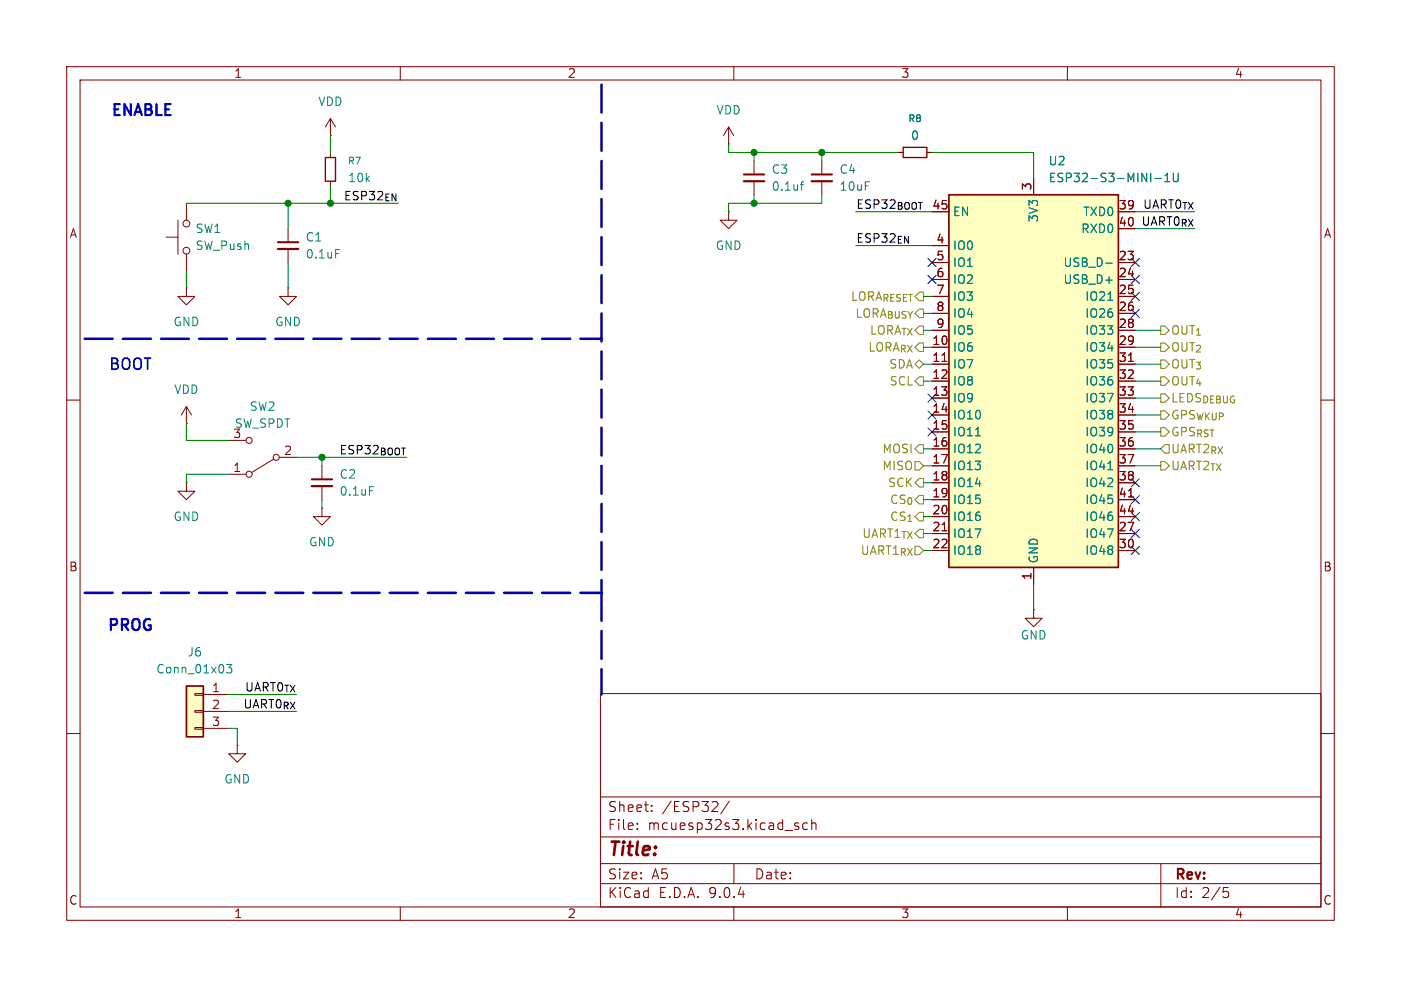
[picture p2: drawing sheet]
<svg xmlns="http://www.w3.org/2000/svg" width="210mm" height="148mm" viewBox="0 0 210 148" stroke-linecap="round" stroke-linejoin="round" font-family="sans-serif">
<g fill="none" stroke="#840000" stroke-width=".15">
<path d="M10 10h190v128h-190zM12 12h186v124h-186zM49.5 17.8l-.7 1.3M49.5 17.8l.8 1.3M49.5 17.8v2.5M60 10v2M110 10v2M160 10v2M49.5 20.3h.1M10 60h2M198 60h2M10 110h2"/>
<path d="M35.6 111.8v1.2h1.2l-1.2 1.3-1.3-1.3h1.3M35.6 111.8h.1M90 104h108v32h-108zM90 119.5h108M198 110h2M60 136v2M90 132.5h108M90 129.5h108M90 125.5h108M95.5 124.2v.2M95.5 123.5v.1M97.7 121.5v.2"/>
<path d="M97.7 120.8v.1M109.3 120.1l-1.3 1.9M110 136v2M110 129.5v3M119.3 123.9l.4 .1 .1 .2-.3 .2h-.2M119.3 123.4l.4 .1M121 123.5l-.4-.1-.3 .3v.4l.2 .2h.5M121.7 123.5a.37 .37 0 0 1 .6 .1v.8M121.7 122.9v1.5M160 136v2M174 129.5v6.5M183.4 133.1h.7"/>
<path d="M183.5 133.7h.4l.3 .2v.4l-.2 .2-.5 .1"/>
</g>
<path d="M27.9 102.9h2.6v7.6h-2.6z" fill="#ffffc2"/>
<path d="M27.9 102.9h2.6v7.6h-2.6z" fill="none" stroke="#840000" stroke-width=".25"/>
<path d="M48.3 76.2v1.3h1.2l-1.2 1.2-1.3-1.2h1.3M48.3 76.2h.1M48.3 69.9v2M48.3 72.9v2M29.2 104h1.3v.3h-1.3zM29.2 106.6h1.3v.2h-1.3zM29.2 109.1h1.3v.2h-1.3zM30.5 104.1h3.8M30.5 106.7h3.8M30.5 109.2h3.8" fill="none" stroke="#840000" stroke-width=".15"/>
<path d="M55.4 73h.6M34 99.6h.7l-.4 .5 .4 .1v.6l-.2 .1h-.4l-.1-.1" fill="none" stroke="#008484" stroke-width=".15"/>
<path d="M46.7 71.9h3.1" fill="none" stroke="#840000" stroke-width=".3"/>
<path d="M46.7 72.9h3.1" fill="none" stroke="#840000" stroke-width=".33"/>
<path d="M142.2 29.2h25.4v55.9h-25.4z" fill="#ffffc2"/>
<path d="M142.2 29.2h25.4v55.9h-25.4z" fill="none" stroke="#840000" stroke-width=".25"/>
<g fill="none" stroke="#840000" stroke-width=".15">
<path d="M109.2 19.1l-.7 1.2M109.2 19.1l.8 1.2M109.2 19.1v2.5M24.9 35.6h1.8M26.7 33v5.1M27.9 30.5v2.5M27.9 38.1v2.5M43.2 34.3v2M43.2 37.3v2.1M49.5 22.9v.7M49.5 27.2v.7M109.2 21.6h.1"/>
<path d="M109.2 31.8v1.2h1.3l-1.3 1.3-1.3-1.3h1.3M109.2 31.8h.1M113 24.1v2.1M113 27.2v2M123.2 24.1v2.1M123.2 27.2v2M134.6 22.9h.8M138.9 22.9h.8M139.7 31.8h2.5M139.7 36.8h2.5M139.7 39.4h2.5M154.9 26.7v2.5"/>
<path d="M167.6 31.8h2.6M167.6 39.4h2.6M167.6 34.3h2.6M27.9 43.2v1.3h1.3l-1.3 1.2-1.2-1.2h1.2M27.9 43.2h.1M43.2 43.2v1.3h1.2l-1.2 1.2-1.3-1.2h1.3M43.2 43.2h.1M139.7 41.9h2.5M139.7 44.5h2.5M139.7 47h2.5M139.7 49.5h2.5M139.7 52.1h2.5"/>
<path d="M139.7 54.6h2.5M139.7 57.2h2.5M139.7 59.7h2.5M141.2 54.2h.7M167.6 41.9h2.6M167.6 44.5h2.6M167.6 47h2.6M167.6 49.5h2.6M167.6 52.1h2.6M167.6 54.6h2.6M167.6 57.2h2.6M167.6 59.7h2.6"/>
<path d="M169.2 54.2h.7M27.9 72.4v1.3h1.3l-1.3 1.2-1.2-1.2h1.2M27.9 72.4h.1M27.9 63.5h.1M27.9 61v2.5M27.9 61l-.7 1.2M27.9 61l.8 1.2M34.3 71.1h2.5M34.3 66h2.5M41 68.8l-3.3 2.1M41.9 68.6h2.5M139.7 62.2h2.5"/>
<path d="M139.7 64.8h2.5M139.7 67.3h2.5M139.7 69.9h2.5M139.7 72.4h2.5M139.7 74.9h2.5M139.7 77.5h2.5M141.2 79.6h.7M167.6 62.2h2.6M167.6 64.8h2.6M167.6 67.3h2.6M167.6 69.9h2.6M167.6 72.4h2.6"/>
<path d="M167.6 74.9h2.6M167.6 77.5h2.6M169.2 74.5h.7M139.7 80h2.5M139.7 82.6h2.5M154.9 91.4v1.3h1.3l-1.3 1.3-1.2-1.3h1.2M154.9 91.4h.1M154.9 85.1v2.5M167.6 80h2.6M167.6 82.6h2.6"/>
<circle cx="27.9" cy="37.6" r=".51"/>
<circle cx="27.9" cy="33.5" r=".51"/>
<circle cx="37.3" cy="71.1" r=".46"/>
<circle cx="37.3" cy="66" r=".46"/>
<circle cx="41.4" cy="68.6" r=".46"/>
</g>
<path d="M50.3 37.4h.6M120 27.7h.5M120.5 27.3l-.3 .1v1.1M165.8 39.5h.9M173.1 26.8h1M174.6 27.2h.7M174.6 26.3l.4-.3v1.2M175.9 26v1l.2 .2h.4l.1-.2v-1M166.1 45h.7M146.2 65.3h.8M166.1 70.4h.7" fill="none" stroke="#008484" stroke-width=".15"/>
<path d="M41.7 36.3h3M111.5 26.2h3.1M121.7 26.2h3" fill="none" stroke="#840000" stroke-width=".3"/>
<path d="M41.7 37.3h3M111.5 27.2h3.1M121.7 27.2h3" fill="none" stroke="#840000" stroke-width=".33"/>
<path d="M48.8 23.6h1.5v3.6h-1.5zM135.4 22.1h3.5v1.5h-3.5z" fill="none" stroke="#840000" stroke-width=".2"/>
<g fill="none" stroke="#848400" stroke-width=".15">
<path d="M137.2 54.6l.6-.6 .6 .6-.6 .6zM137.8 56.5h.6v1.3h-.6l-.6-.6zM174 48.9h.6l.7 .6-.7 .7h-.6zM174 54h.6l.7 .6-.7 .6h-.6zM174 56.5h.6l.7 .7-.7 .6h-.6zM174 51.4h.6l.7 .7-.7 .6h-.6zM174 59.1h.6l.7 .6-.7 .6h-.6zM137.2 72.4l.6-.6h.6v1.2h-.6zM137.2 69.2h.6l.6 .7-.6 .6h-.6zM137.8 66.7h.6v1.2h-.6l-.6-.6zM174 61.6h.6l.7 .6-.7 .7h-.6zM174 69.2h.6l.7 .7-.7 .6h-.6z"/>
<path d="M174 64.1h.6l.7 .7-.7 .6h-.6zM174.6 66.7h.7v1.2h-.7l-.6-.6z"/>
</g>
<path d="M90.2 12.7v76.2M12.7 50.8h77.5M12.7 88.9h77.5M90.2 88.9v15.2" fill="none" stroke="#0000c2" stroke-width=".38" stroke-dasharray="4.2 1.5"/>
<g fill="none" stroke="#008400" stroke-width=".15">
<path d="M27.9 30.5h31.8M43.2 30.5v3.8M43.2 39.4v3.8M49.5 20.3v2.6M49.5 27.9v2.6M109.2 21.6v1.3h25.4M113 22.9v1.2M113 29.2v1.3M123.2 22.9v1.2M123.2 29.2v1.3h-14v1.3M128.3 31.8h11.4M128.3 36.8h11.4"/>
<path d="M139.7 22.9h15.2v3.8M170.2 31.8h8.9M170.2 34.3h8.9M27.9 40.6v2.6M138.4 54.6h1.3M138.4 57.2h1.3M170.2 54.6h3.8M170.2 57.2h3.8M170.2 49.5h3.8M170.2 59.7h3.8M170.2 52.1h3.8M27.9 63.5v2.5h6.4"/>
<path d="M34.3 71.1h-6.4v1.3M44.4 68.6h16.6M48.3 68.6v1.3M48.3 74.9v1.3M138.4 77.5h1.3M138.4 67.3h1.3M138.4 69.9h1.3M138.4 74.9h1.3M138.4 72.4h1.3M170.2 67.3h3.8M170.2 69.9h3.8M170.2 64.8h3.8"/>
<path d="M170.2 62.2h3.8M154.9 87.6v3.8M34.3 109.2h1.3v2.6M34.3 106.7h10.1M34.3 104.1h10.1"/>
</g>
<g fill="none" stroke="#000084" stroke-width=".15">
<path d="M139.1 38.8l1.2 1.2M140.3 38.8l-1.2 1.2M169.6 38.8l1.2 1.2M170.8 38.8l-1.2 1.2M139.1 59.1l1.2 1.2M139.1 41.3l1.2 1.2M140.3 59.1l-1.2 1.2M140.3 41.3l-1.2 1.2M169.6 46.4l1.2 1.2M169.6 43.8l1.2 1.3M169.6 41.3l1.2 1.2M170.8 46.4l-1.2 1.2"/>
<path d="M170.8 43.8l-1.2 1.3M170.8 41.3l-1.2 1.2M139.1 64.2l1.2 1.2M139.1 61.6l1.2 1.2M140.3 64.2l-1.2 1.2M140.3 61.6l-1.2 1.2M169.6 71.8l1.2 1.2M169.6 79.4l1.2 1.2M169.6 76.9l1.2 1.2M169.6 74.3l1.2 1.2M170.8 71.8l-1.2 1.2M170.8 79.4l-1.2 1.2"/>
<path d="M170.8 76.9l-1.2 1.2M170.8 74.3l-1.2 1.2M169.6 81.9l1.2 1.3M170.8 81.9l-1.2 1.3"/>
</g>
<g fill="#008400" stroke="#008400" stroke-width=".15">
<circle cx="48.3" cy="68.6" r=".46"/>
<circle cx="43.2" cy="30.5" r=".46"/>
<circle cx="113" cy="22.9" r=".46"/>
<circle cx="123.2" cy="22.9" r=".46"/>
<circle cx="113" cy="30.5" r=".46"/>
<circle cx="49.5" cy="30.5" r=".46"/>
</g>
<text font-size="2.8" fill="#840000" x="91" y="128.9">Title:</text>
<g font-size="2.3" fill="#0000c2">
<text x="16.4" y="17.8">ENABLE</text>
<text x="16.2" y="55.8">BOOT</text>
<text x="15.9" y="95.1">PROG</text>
</g>
<g font-size="2.1" fill="#840000">
<text x="91" y="124.7">File:</text>
<text x="91" y="122">Sheet:</text>
<text x="97.1" y="124.7">mcuesp32s3.kicad_sch</text>
<text x="99.2" y="122">/ESP32/</text>
<text x="91" y="134.9">KiCad</text>
<text x="91" y="132.1">Size:</text>
<text x="97.7" y="132.1">A5</text>
<text x="98.7" y="134.9">E.D.A.</text>
<text x="106.3" y="134.9">9.0.4</text>
<text x="113" y="132.1">Date:</text>
<text x="176" y="132.3">Rev:</text>
<text x="176" y="134.9">Id:</text>
<text x="180.1" y="134.9">2/5</text>
</g>
<g font-size="1.8" fill="#840000">
<text x="35" y="11.9">1</text>
<text x="85" y="11.9">2</text>
<text x="135" y="11.9">3</text>
<text x="185" y="11.9">4</text>
<text x="154.7" y="28.6" transform="rotate(-90 154.7 28.6)">3</text>
<text x="10.3" y="35.9">A</text>
<text x="139.7" y="31.5">45</text>
<text x="167.6" y="31.5">39</text>
<text x="167.6" y="34">40</text>
<text x="198.4" y="35.9">A</text>
<text x="140.3" y="36.6">4</text>
<text x="140.3" y="39.1">5</text>
<text x="140.3" y="41.7">6</text>
<text x="167.6" y="39.1">23</text>
<text x="167.6" y="41.7">24</text>
<text x="140.3" y="44.2">7</text>
<text x="140.3" y="46.7">8</text>
<text x="167.6" y="44.2">25</text>
<text x="167.6" y="46.7">26</text>
<text x="139.7" y="51.8">10</text>
<text x="140.3" y="49.3">9</text>
<text x="167.6" y="49.3">28</text>
<text x="167.6" y="51.8">29</text>
<text x="139.7" y="54.4">11</text>
<text x="139.7" y="56.9">12</text>
<text x="139.7" y="59.4">13</text>
<text x="167.6" y="54.4">31</text>
<text x="167.6" y="56.9">32</text>
<text x="167.6" y="59.4">33</text>
<text x="139.7" y="62">14</text>
<text x="139.7" y="64.5">15</text>
<text x="167.6" y="62">34</text>
<text x="167.6" y="64.5">35</text>
<text x="34.9" y="70.9">1</text>
<text x="42.5" y="68.3">2</text>
<text x="139.7" y="67.1">16</text>
<text x="139.7" y="69.6">17</text>
<text x="167.6" y="67.1">36</text>
<text x="167.6" y="69.6">37</text>
<text x="139.7" y="72.1">18</text>
<text x="139.7" y="74.7">19</text>
<text x="139.7" y="77.2">20</text>
<text x="167.6" y="72.1">38</text>
<text x="167.6" y="74.7">41</text>
<text x="167.6" y="77.2">44</text>
<text x="139.7" y="79.8">21</text>
<text x="139.7" y="82.3">22</text>
<text x="167.6" y="79.8">27</text>
<text x="167.6" y="82.3">30</text>
<text x="10.3" y="85.9">B</text>
<text x="154.7" y="87.1" transform="rotate(-90 154.7 87.1)">1</text>
<text x="198.3" y="85.9">B</text>
<text x="31.7" y="103.9">1</text>
<text x="31.7" y="106.4">2</text>
<text x="31.7" y="109">3</text>
<text x="10.3" y="135.9">C</text>
<text x="35" y="137.9">1</text>
<text x="85" y="137.9">2</text>
<text x="135" y="137.9">3</text>
<text x="185" y="137.9">4</text>
<text x="198.3" y="135.9">C</text>
</g>
<g font-size="1.8" fill="#008484">
<text x="47.6" y="16.1">VDD</text>
<text x="107.3" y="17.4">VDD</text>
<text x="136.5" y="21.2">0</text>
<text x="52.1" y="27.5">10k</text>
<text x="115.6" y="26.3">C3</text>
<text x="115.6" y="28.8">0.1uf</text>
<text x="125.7" y="26.3">C4</text>
<text x="125.7" y="28.8">10uF</text>
<text x="157.1" y="25">U2</text>
<text x="157.1" y="27.5">ESP32-S3-MINI-1U</text>
<text x="29.2" y="35.2">SW1</text>
<text x="142.7" y="32.6">EN</text>
<text x="155.8" y="33.4" transform="rotate(-90 155.8 33.4)">3V3</text>
<text x="162" y="35.2">RXD0</text>
<text x="162.3" y="32.6">TXD0</text>
<text x="29.2" y="37.7">SW_Push</text>
<text x="45.7" y="36.4">C1</text>
<text x="45.7" y="39">0.1uF</text>
<text x="107.2" y="37.7">GND</text>
<text x="142.7" y="37.7">IO0</text>
<text x="142.7" y="40.2">IO1</text>
<text x="159.3" y="40.2">USB_D-</text>
<text x="142.7" y="42.8">IO2</text>
<text x="142.7" y="45.3">IO3</text>
<text x="142.7" y="47.9">IO4</text>
<text x="159.3" y="42.8">USB_D+</text>
<text x="162.6" y="45.3">IO21</text>
<text x="162.6" y="47.9">IO26</text>
<text x="25.9" y="49.1">GND</text>
<text x="41.1" y="49.1">GND</text>
<text x="142.7" y="50.4">IO5</text>
<text x="142.7" y="52.9">IO6</text>
<text x="162.6" y="50.4">IO33</text>
<text x="162.6" y="52.9">IO34</text>
<text x="26" y="59.3">VDD</text>
<text x="142.7" y="55.5">IO7</text>
<text x="142.7" y="58">IO8</text>
<text x="162.6" y="55.5">IO35</text>
<text x="162.6" y="58">IO36</text>
<text x="34.9" y="65.8">3</text>
<text x="35.1" y="64.4">SW_SPDT</text>
<text x="37.3" y="61.8">SW2</text>
<text x="142.7" y="60.6">IO9</text>
<text x="142.7" y="63.1">IO10</text>
<text x="142.7" y="65.6">IO11</text>
<text x="162.6" y="60.6">IO37</text>
<text x="162.6" y="63.1">IO38</text>
<text x="162.6" y="65.6">IO39</text>
<text x="50.8" y="72">C2</text>
<text x="142.7" y="68.2">IO12</text>
<text x="142.7" y="70.7">IO13</text>
<text x="162.6" y="68.2">IO40</text>
<text x="162.6" y="70.7">IO41</text>
<text x="50.8" y="74.5">0.1uF</text>
<text x="142.7" y="73.3">IO14</text>
<text x="142.7" y="75.8">IO15</text>
<text x="162.6" y="73.3">IO42</text>
<text x="162.6" y="75.8">IO45</text>
<text x="25.9" y="78.3">GND</text>
<text x="46.2" y="82.1">GND</text>
<text x="142.7" y="78.3">IO16</text>
<text x="142.7" y="80.9">IO17</text>
<text x="142.7" y="83.4">IO18</text>
<text x="162.6" y="78.3">IO46</text>
<text x="162.6" y="80.9">IO47</text>
<text x="162.6" y="83.4">IO48</text>
<text x="155.8" y="84.6" transform="rotate(-90 155.8 84.6)">GND</text>
<text x="23.3" y="101.2">Conn_01x03</text>
<text x="28" y="98.7">J6</text>
<text x="152.9" y="96.1">GND</text>
<text x="33.5" y="117.7">GND</text>
</g>
<g font-size="1.8">
<text x="51.4" y="30.1">ESP32_{EN}</text>
<text x="128.3" y="31.4">ESP32_{BOOT}</text>
<text x="171" y="33.9">UART0_{RX}</text>
<text x="171.2" y="31.4">UART0_{TX}</text>
<text x="128.3" y="36.5">ESP32_{EN}</text>
<text x="50.7" y="68.2">ESP32_{BOOT}</text>
<text x="36.3" y="106.3">UART0_{RX}</text>
<text x="36.6" y="103.8">UART0_{TX}</text>
</g>
<g font-size="1.8" fill="#008400">
<text x="127.4" y="45.3">LORA_{RESET}</text>
<text x="128.1" y="47.9">LORA_{BUSY}</text>
<text x="130" y="52.9">LORA_{RX}</text>
<text x="130.3" y="50.4">LORA_{TX}</text>
<text x="128.9" y="83.4">UART1_{RX}</text>
<text x="129.1" y="80.9">UART1_{TX}</text>
</g>
<g font-size="1.8" fill="#848400">
<text x="175.5" y="50.4">OUT_{1}</text>
<text x="175.5" y="52.9">OUT_{2}</text>
<text x="133.2" y="55.5">SDA</text>
<text x="133.3" y="58">SCL</text>
<text x="175.5" y="55.5">OUT_{3}</text>
<text x="175.5" y="58">OUT_{4}</text>
<text x="175.5" y="60.6">LEDS_{DEBUG}</text>
<text x="175.5" y="63.1">GPS_{WKUP}</text>
<text x="175.5" y="65.6">GPS_{RST}</text>
<text x="132.2" y="68.2">MOSI</text>
<text x="132.2" y="70.7">MISO</text>
<text x="175.5" y="70.7">UART2_{TX}</text>
<text x="175.5" y="68.2">UART2_{RX}</text>
<text x="133" y="73.3">SCK</text>
<text x="133.3" y="75.8">CS_{0}</text>
<text x="133.3" y="78.3">CS_{1}</text>
</g>
<g font-size="1.4" fill="#008484">
<text x="136" y="18.5">R8</text>
<text x="52" y="24.9">R7</text>
</g>
</svg>
